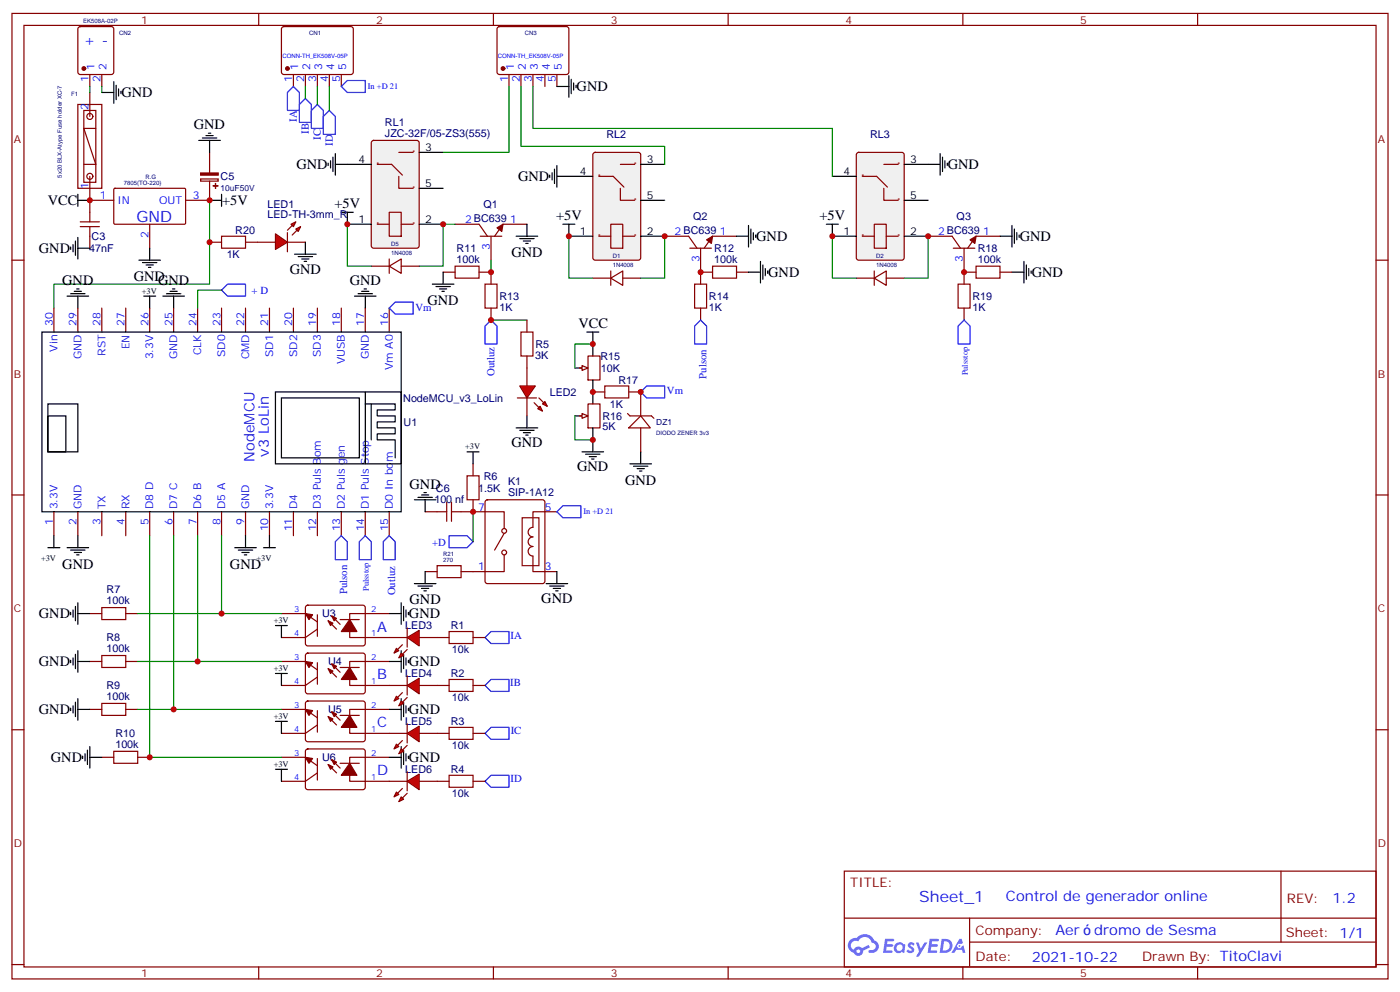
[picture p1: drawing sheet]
<svg xmlns="http://www.w3.org/2000/svg" width="412mm" height="292mm" viewBox="0 0 412 292" stroke-linecap="round" stroke-linejoin="round" font-family="sans-serif">
<g fill="none" stroke="#870000" stroke-width=".35">
<path d="M3.5 4h405.4v284.3h-405.4zM7.1 7.5h398.2v277.3h-398.2zM76.2 4v3.5M145.3 4v3.5M214.5 4v3.5M283.6 4v3.5M352.8 4v3.5M3.5 76.6h3.6M405.3 76.6h3.6M3.5 145.8h3.6M405.3 145.8h3.6M3.5 214.9h3.6"/>
<path d="M405.3 214.9h3.6M248.7 256.5h156.6v28.3h-156.6zM377.3 256.6v20.8M248.7 270.4h156.5M285.6 277.4h119.6M285.6 270.4v14.1M3.5 284.1h3.6M76.2 284.8v3.5M145.3 284.8v3.5M214.5 284.8v3.5M283.6 284.8v3.5M352.8 284.8v3.5"/>
<path d="M405.3 284.1h3.6"/>
</g>
<g fill="#5487ff">
<path d="M267.7 277.7a1.22 1.22 0 0 1 1.7 .3l-.4 .6a.47 .47 0 0 0-.3-.4 .47 .47 0 0 0-.5 .1l.1 .3a1.14 1.14 0 0 1 .8 1.7 1.14 1.14 0 0 1-1.9 0l-.2-.2 .5-.5 .7 .4a.29 .29 0 0 0 .3-.3 .29 .29 0 0 0-.2-.3 1.04 1.04 0 0 1-.6-1.7z"/>
<path d="M260.7 276.5h2.4l.3 .2-.2 .5h-1.8l-.1 .9h1.5l.3 .3-.3 .4h-1.6l-.2 1.1h1.7l.2 .4-.2 .3h-2.6z"/>
<path d="M273.8 276.5h2.4l.3 .2-.1 .5h-1.8l-.2 .9h1.6l.3 .3-.4 .4h-1.6l-.1 1.1h1.7l.2 .4-.2 .3h-2.6z"/>
<path d="M282.6 276.5h.7l.3 1.2-.6 .3a.69 .69 0 0 0-1 .3 .69 .69 0 0 0 .4 1 .69 .69 0 0 0 .9-.6l.5-.3 .6 2.2h-.8l-.2-.9h-1.8l-.5 .9h-.8z"/>
<path d="M269.8 277.6h.8l.6 1.8 1.1-1.8h.9l-2.6 4.1h-.8l.9-1.5z"/>
<path d="M277.4 276.5l-.6 4.1h1.3a2.11 2.11 0 0 0 2.5-2.1 2.11 2.11 0 0 0-2.5-2zM278.1 277.2a1.39 1.39 0 0 1 1.7 1.4 1.39 1.39 0 0 1-1.8 1.3h-.3z"/>
<path d="M263.7 278.1a1.54 1.54 0 0 0-.1 2.1 1.54 1.54 0 0 0 2.2 .2l.6 .2 .3-2.3-.2-.2-.4-.1a1.49 1.49 0 0 0-2.4 .1zM264 279.1a.94 .94 0 0 1 1.8 0 .94 .94 0 0 1-1.8 0z"/>
<path d="M250.4 276.8a2.18 2.18 0 0 0 1.1 3.8 1.44 1.44 0 0 0 1.6 .9 1.44 1.44 0 0 0 1.2-1.5l2-1-.5-.7-1.9 .9a1.47 1.47 0 0 0-2.4 .5 1.39 1.39 0 0 1-.7-2 1.39 1.39 0 0 1 2-.4 2.12 2.12 0 0 1 2.2-1.4 2.12 2.12 0 0 1 1.9 1.7 1.14 1.14 0 0 1 1.1 1.5 1.14 1.14 0 0 1-1.7 .7 .43 .43 0 0 0-.5 .3 .43 .43 0 0 0 .4 .5 1.98 1.98 0 0 0 2.5-1.2 1.98 1.98 0 0 0-1.2-2.5 3.1 3.1 0 0 0-5.3-.7l-.9 .1zM252.3 280.1a.55 .55 0 0 1 1.1 0 .55 .55 0 0 1-1.1 0z"/>
<circle cx="282.6" cy="278.6" r=".26"/>
</g>
<g fill="none" stroke="#870000" stroke-width=".35">
<path d="M23.2 8l.4-.2h9.2l.5 .2 .2 .5v12.7l-.2 .5-.5 .2h-9.2l-.5-.2-.2-.5v-12.7zM83.1 8l.5-.2 20 .1 .5 .6-.1 13-.6 .4h-20.1l-.4-.7v-12.7zM146.6 8l.5-.2 20 .1 .5 .6-.1 13-.6 .4h-20.1l-.4-.7v-12.7zM22.9 30.8h7.1v24.7h-7.1zM24.7 32.5h3.5v21.2h-3.5zM26.5 21.9v3.6M26.5 27.2v7.1M28.2 37.8h-3.5l3.5 10.6h-3.5M30 21.9v3.6M86.4 21.9v3.6M90 21.9v3.6M93.5 21.9v3.6"/>
<path d="M97 21.9v3.6M100.5 21.9v3.6M149.9 21.9v3.6M153.5 21.9v3.6M157 21.9v3.6M160.5 21.9v3.6M164 21.9v3.6M26.5 51.9v13.4M26.5 59h7M33.6 55.6l.3-.1h20.6l.2 .3-.1 10.1-.3 .1h-20.6l-.2-.3zM59.1 52.7h5.2v.6h-5.2zM61.7 53.3v5.7h-7"/>
<path d="M61.7 44.9v6M23.6 65.3h5.7M23.6 66.7h5.7M26.5 66.7v6.4M44.1 66v7.1M15.9 90.7v7.1M22.9 90.7v7.1M30 90.7v7.1M37 90.7v7.1M44.1 90.7v7.1M51.2 90.7v7.1M58.2 90.7v7.1"/>
<path d="M65.3 90.7v7.1M72.3 90.7v7.1M79.4 90.7v7.1M86.4 90.7v7.1M93.5 90.7v7.1M100.5 90.7v7.1M107.6 90.7v7.1M114.7 90.7v7.1M15.9 150.7v7.1M22.9 150.7v7.1M30 150.7v7.1M37 150.7v7.1"/>
<path d="M44.1 150.7v7.1M51.2 150.7v7.1M58.2 150.7v7.1M65.3 150.7v7.1M72.3 150.7v7.1M79.4 150.7v7.1M86.4 150.7v7.1M93.5 150.7v7.1M100.5 150.7v7.1M107.6 150.7v7.1M114.7 150.7v7.1M90.2 178.4l.5-.2 16.5 .1 .4 .6-.1 10.9-.6 .4h-16.5l-.4-.7v-10.6z"/>
<path d="M82.9 180.7h7.1l3.5 2.5M82.9 194.8h7.1l3.5 2.5M90.2 192.5l.5-.2 16.5 .1 .4 .6-.1 10.9-.6 .4h-16.5l-.4-.7v-10.6zM93.5 181v6.4M93.5 195.2v6.3M93.5 185.3l-3.5 2.4h-7.1M93.5 199.4l-3.5 2.5h-7.1M96.7 182.8l2.4 2.5M96.7 196.9l2.4 2.5M97.7 181.4l2.5 2.5M97.7 195.5l2.5 2.5M100.2 182.5h5.6"/>
<path d="M100.2 196.6h5.6M114.7 180.7h-11.7v7h11.7M114.7 194.8h-11.7v7.1h11.7M128.8 187.7h3.5M132.3 186h7v3.5h-7zM139.3 187.7h3.6M82.9 208.9h7.1l3.5 2.5M90.2 206.7l.5-.3 16.5 .1 .4 .7-.1 10.8-.6 .4h-16.5l-.4-.7v-10.5zM93.5 209.3v6.3M93.5 213.5l-3.5 2.5h-7.1M96.7 211l2.4 2.5M97.7 209.6l2.5 2.5"/>
<path d="M100.2 210.7h5.6M114.7 208.9h-11.7v7.1h11.7M128.8 201.9h3.5M128.8 216h3.5M132.3 200.1h7v3.5h-7zM132.3 214.2h7v3.5h-7zM139.3 201.9h3.6M139.3 216h3.6M82.9 223h7.1l3.5 2.5M90.2 220.8l.5-.2h16.5l.4 .7-.1 10.8-.6 .5-16.5-.1-.4-.7v-10.5zM93.5 223.4v6.3M93.5 227.6l-3.5 2.5h-7.1"/>
<path d="M96.7 225.1l2.4 2.5M97.7 223.7l2.5 2.5M100.2 224.8h5.6M114.7 223h-11.7v7.1h11.7M128.8 230.1h3.5M132.3 228.3h7v3.5h-7zM139.3 230.1h3.6"/>
<circle cx="26.5" cy="34.3" r=".88"/>
<circle cx="26.5" cy="51.9" r=".88"/>
</g>
<g fill="none" stroke="#000" stroke-width=".35">
<path d="M30 27.2h3.5M33.5 24.1v6.3M34.2 25.1v4.3M34.9 26.2v2.1M35.6 26.9v.7M60.7 39.9h2.1M61.4 39.2h.7M58.6 41.3h6.3M59.6 40.6h4.3M61.7 41.3v3.6M20.8 72.7v.7M21.5 72v2.2"/>
<path d="M22.2 71v4.2M22.9 69.9v6.4M22.9 73.1h3.6M40.9 76.6h6.4M42 77.3h4.2M43 78h2.2M43.7 78.7h.7M44.1 73.1v3.5M12.3 97.8h105.9v52.9h-105.9zM19.8 87.2h6.3M20.8 86.5h4.2M21.9 85.8h2.1"/>
<path d="M22.6 85.1h.7M22.9 87.2v3.5M48 87.2h6.3M49 86.5h4.3M50.1 85.8h2.1M50.8 85.1h.7M51.2 87.2v3.5M104.4 87.2h6.4M105.5 86.5h4.2M106.5 85.8h2.2M107.2 85.1h.7M107.6 87.2v3.5"/>
<path d="M14.1 119h8.8v14.1h-8.8zM81.1 115.4h37.1v21.2h-37.1zM82.9 117.2h22.9v17.6h-22.9zM107.6 119h8.8v1.7h-5.3v1.8h5.3v1.7h-5.3v1.8h5.3v1.8h-5.3v1.7h5.3v5.3M107.6 115.4v21.2M109.4 119v10.5M14.1 122.5h5.3v10.6h-5.3zM22.9 157.8v3.5M72.3 157.8v3.5M79.4 157.8v3.5M19.8 161.3h6.3M20.8 162h4.2"/>
<path d="M21.9 162.7h2.1M22.6 163.4h.7M69.1 161.3h6.4M70.2 162h4.2M71.3 162.7h2.1M72 163.4h.7M77.6 161.3h3.5M118.2 177.5v6.4M118.9 178.6v4.2M119.6 179.6v2.2M81.1 184.2h3.6M81.1 198.3h3.6"/>
<path d="M82.9 184.2v3.5M82.9 198.3v3.6M114.7 180.7h3.5M114.7 194.8h3.5M118.2 191.6v6.4M118.9 192.7v4.2M119.6 193.7v2.2M120.3 180.3v.7M120.3 194.5v.7M81.1 212.4h3.6M82.9 212.4v3.6M114.7 208.9h3.5"/>
<path d="M118.2 205.7v6.4M118.2 219.9v6.3M118.9 206.8v4.2M119.6 207.9v2.1M120.3 208.6v.7M81.1 226.6h3.6M82.9 226.6v3.5M114.7 223h3.5M118.9 220.9v4.2M119.6 222v2.1M120.3 222.7v.7"/>
</g>
<g fill="#870000" stroke="#870000" stroke-width=".35">
<path d="M59.1 50.9h5.2v.7h-5.2z"/>
<path d="M62.8 54.7l1.4 .1z"/>
<path d="M63.5 54v1.5z"/>
<path d="M90 180.7l2.1 .3-1.1 1.5z"/>
<path d="M97.7 181.4l1.4 .7-.7 .7z"/>
<path d="M96.7 182.8l1.4 .7-.7 .7z"/>
<path d="M103 182.5l2.1 3.5h-4.6z"/>
<path d="M90 194.8l2.1 .4-1.1 1.4z"/>
<path d="M97.7 195.5l1.4 .7-.7 .7z"/>
<path d="M96.7 196.9l1.4 .7-.7 .7z"/>
<path d="M103 196.6l2.1 3.5h-4.6z"/>
<path d="M90 208.9l2.1 .4-1.1 1.4z"/>
<path d="M97.7 209.6l1.4 .7-.7 .7z"/>
<path d="M96.7 211l1.4 .7-.7 .7z"/>
<path d="M103 210.7l2.1 3.5h-4.6z"/>
<path d="M90 223l2.1 .4-1.1 1.4z"/>
<path d="M97.7 223.7l1.4 .7-.7 .7z"/>
<path d="M96.7 225.1l1.4 .7-.7 .8z"/>
<path d="M103 224.8l2.1 3.5h-4.6z"/>
<circle cx="84.7" cy="20.2" r=".53"/>
<circle cx="24.7" cy="20.2" r=".53"/>
<circle cx="148.2" cy="20.2" r=".53"/>
</g>
<path d="M26.5 25.5v1.7M30 25.5v1.7M93.5 25.5v5.3M61.7 59v24.7h-45.8v7M44.1 157.8v65.2h38.8M51.2 157.8v51.1h31.7M58.2 157.8v37h24.7M65.3 157.8v22.9h17.6" fill="none" stroke="#008700" stroke-width=".35"/>
<path d="M84.7 27.2l1.7-1.7 1.8 1.7v5.3h-3.5zM88.2 30.8l1.8-1.8 1.7 1.8v5.3h-3.5zM93.5 30.8l1.7 1.7v5.3h-3.5v-5.3zM95.2 34.3l1.8-1.8 1.8 1.8v5.3h-3.6zM142.9 187.7l1.7-1.7h5.3v3.5h-5.3zM142.9 201.9l1.7-1.8h5.3v3.5h-5.3zM142.9 216l1.7-1.8h5.3v3.5h-5.3zM142.9 230.1l1.7-1.8h5.3v3.5h-5.3z" fill="none" stroke="#00f" stroke-width=".35"/>
<g fill="#f00" stroke="#870000" stroke-width=".35">
<path d="M119.9 187.7l3.6-2.1v4.6z"/>
<path d="M119.9 184.9v5.7z"/>
</g>
<g fill="#870000" stroke="#870000" stroke-width=".35">
<path d="M119.9 191.3l-1.4 1.4z"/>
<path d="M118.5 189.9l-1.4 1.4z"/>
</g>
<g fill="#f00" stroke="#870000" stroke-width=".35">
<path d="M118.2 192.3l.7 .7-1.4 .7z"/>
<path d="M116.8 190.9l.7 .7-1.4 .7z"/>
</g>
<path d="M114.7 187.7h5.2M123.5 187.7h5.3" fill="none" stroke="#870000" stroke-width=".35"/>
<g fill="#f00" stroke="#870000" stroke-width=".35">
<path d="M119.9 201.9l3.6-2.2v4.6z"/>
<path d="M119.9 199v5.7z"/>
</g>
<g fill="#870000" stroke="#870000" stroke-width=".35">
<path d="M119.9 205.4l-1.4 1.4z"/>
<path d="M118.5 204l-1.4 1.4z"/>
</g>
<g fill="#f00" stroke="#870000" stroke-width=".35">
<path d="M118.2 206.4l.7 .8-1.4 .7z"/>
<path d="M116.8 205l.7 .7-1.4 .7z"/>
</g>
<path d="M114.7 201.9h5.2M123.5 201.9h5.3" fill="none" stroke="#870000" stroke-width=".35"/>
<g fill="#f00" stroke="#870000" stroke-width=".35">
<path d="M119.9 216l3.6-2.1v4.5z"/>
<path d="M119.9 213.1v5.7z"/>
</g>
<g fill="#870000" stroke="#870000" stroke-width=".35">
<path d="M118.5 220.9l1.4-1.4z"/>
<path d="M118.5 218.1l-1.4 1.4z"/>
</g>
<g fill="#f00" stroke="#870000" stroke-width=".35">
<path d="M118.2 220.6l.7 .7-1.4 .7z"/>
<path d="M116.8 219.1l.7 .8-1.4 .7z"/>
</g>
<g fill="none" stroke="#870000" stroke-width=".35">
<path d="M30 178.9h7v3.6h-7zM26.5 180.7h3.5M26.5 194.8h3.5M30 193h7v3.6h-7zM37 180.7h3.6M37 194.8h3.6M26.5 208.9h3.5M30 207.2h7v3.5h-7zM37 208.9h3.6M114.7 216h5.2M123.5 216h5.3M30 223h3.5"/>
<path d="M33.5 221.3h7.1v3.5h-7.1zM40.6 223h3.5"/>
</g>
<path d="M40.6 180.7h24.7M40.6 194.8h17.6M40.6 208.9h10.6" fill="none" stroke="#008700" stroke-width=".35"/>
<g fill="none" stroke="#000" stroke-width=".35">
<path d="M21.5 179.6v2.2M22.2 178.6v4.2M22.9 177.5v6.4M20.8 180.3v.7M20.8 194.5v.7M21.5 193.7v2.2M22.2 192.7v4.2M22.9 180.7h3.6M22.9 191.6v6.4M22.9 194.8h3.6M20.8 208.6v.7M21.5 207.9v2.1"/>
<path d="M22.2 206.8v4.2M22.9 205.7v6.4M22.9 208.9h3.6M26.5 219.9v6.3M24.3 222.7v.7M25 222v2.1M25.8 220.9v4.2M26.5 223h3.5"/>
</g>
<g fill="#f00" stroke="#870000" stroke-width=".35">
<path d="M119.9 230.1l3.6-2.1v4.6z"/>
<path d="M119.9 227.3v5.6z"/>
</g>
<g fill="#870000" stroke="#870000" stroke-width=".35">
<path d="M119.9 233.6l-1.4 1.4z"/>
<path d="M118.5 232.2l-1.4 1.4z"/>
</g>
<g fill="#f00" stroke="#870000" stroke-width=".35">
<path d="M118.2 234.7l.7 .7-1.4 .7z"/>
<path d="M116.8 233.3l.7 .7-1.4 .7z"/>
</g>
<g fill="none" stroke="#870000" stroke-width=".35">
<path d="M134.1 78.4h7v3.5h-7zM134.1 66h7l2.5 3.6M141.5 69.6h6.3M144.6 69.6v7M155.2 66h-7l-2.5 3.6M195.8 69.6h7l2.5 3.5M203.2 73.1h6.3M206.4 73.1v7.1h3.5M209.9 78.4h7.1v3.5h-7.1zM217 69.6h-7.1l-2.5 3.5M130.5 80.2h3.6M141.1 80.2h3.5"/>
<path d="M217 80.2h3.5M114.7 230.1h5.2M123.5 230.1h5.3"/>
</g>
<g fill="#870000" stroke="#870000" stroke-width=".35">
<path d="M208.1 70.6l1.8-1-.4 2.1z"/>
<path d="M146.4 67.1l1.8-1.1-.4 2.2z"/>
</g>
<path d="M90 25.5v3.5M97 25.5v7" fill="none" stroke="#008700" stroke-width=".35"/>
<g fill="none" stroke="#000" stroke-width=".35">
<path d="M61.7 59h3.6M65.3 57.2v3.5M100.5 62.5h3.6M102.3 62.5v3.5M152 69.6h6.4M153.1 70.3h4.2M154.2 71h2.1M154.9 71.7h.7M155.2 66v3.6M165.8 66h3.5M167.6 66v3.6M217 69.6h3.5"/>
<path d="M220.5 66.4v6.3M221.2 67.5v4.2M221.9 68.5v2.1M222.6 69.2v.7M224 77v6.3M224.7 78v4.3M225.4 79.1v2.1M226.1 79.8v.7M127.4 83.7h6.3M128.4 84.4h4.2M129.5 85.1h2.1M130.2 85.8h.7"/>
<path d="M130.5 80.2v3.5M220.5 80.2h3.5"/>
</g>
<path d="M109.6 41.6l.5-.3h12.7l.6 .5 .1 30.6-.5 .6-12.9 .1-.7-.5v-30.5z" fill="#f0f0f0" stroke="#870000" stroke-width=".35"/>
<path d="M102.3 48.4h7.1M123.5 44.9h7M123.5 55.5h7M102.3 66h7.1M123.5 66h7" fill="none" stroke="#000" stroke-width=".35"/>
<path d="M111.1 66h3.6M114.7 62.5h3.5v7.1h-3.5zM118.2 66h3.5" fill="none" stroke="#870000" stroke-width=".35"/>
<g fill="#870000">
<circle cx="121.7" cy="65.7" r=".18"/>
<circle cx="111.1" cy="65.7" r=".18"/>
</g>
<path d="M111.1 48.4h4.3l3.1 3.2M117.5 51.9v3.6h4.2M117.5 44.9h4.2" fill="none" stroke="#870000" stroke-width=".35"/>
<g fill="#870000">
<circle cx="111.1" cy="48" r=".18"/>
<circle cx="121.7" cy="55.1" r=".18"/>
<circle cx="121.7" cy="44.5" r=".18"/>
</g>
<path d="M174.9 45.1l.4-.2h12.7l.7 .4v30.6l-.4 .7h-13l-.6-.4-.1-30.6z" fill="#f0f0f0" stroke="#870000" stroke-width=".35"/>
<path d="M167.6 51.9h7M188.7 48.4h7.1M188.7 59h7.1M167.6 69.6h7M188.7 69.6h7.1" fill="none" stroke="#000" stroke-width=".35"/>
<path d="M176.4 69.6h3.5M179.9 66h3.5v7.1h-3.5zM183.4 69.6h3.6" fill="none" stroke="#870000" stroke-width=".35"/>
<g fill="#870000">
<circle cx="187" cy="69.2" r=".18"/>
<circle cx="176.4" cy="69.2" r=".18"/>
</g>
<path d="M176.4 51.9h4.2l3.2 3.2M182.7 55.5v3.5h4.3M182.7 48.4h4.3" fill="none" stroke="#870000" stroke-width=".35"/>
<g fill="#870000">
<circle cx="176.4" cy="51.6" r=".18"/>
<circle cx="187" cy="58.6" r=".18"/>
<circle cx="187" cy="48" r=".18"/>
</g>
<path d="M149.9 25.5v19.4h-19.4M153.5 25.5v17.6h42.3v5.3M102.3 66v12.4h7.1M134.1 66h-3.6v12.4h-7M144.6 76.6v3.6M167.6 69.6v12.3h7M195.8 69.6v12.3h-7.1" fill="none" stroke="#008700" stroke-width=".35"/>
<g fill="none" stroke="#870000" stroke-width=".35">
<path d="M109.4 78.4h5.3M114.7 78.4l3.5-2.1v4.2zM114.7 76.3v4.2M118.2 78.4h5.3M179.9 79.8v4.2M142.9 83.7h3.5v7h-3.5zM144.6 80.2v3.5M144.6 90.7v3.6M174.6 81.9h5.3M179.9 81.9l3.5-2.1v4.2zM183.4 81.9h5.3M204.6 83.7h3.5v7h-3.5z"/>
<path d="M206.4 80.2v3.5M206.4 90.7v3.6M170.7 108.4h1.8M173.2 104.8h3.5v7.1h-3.5z"/>
</g>
<path d="M100.5 157.8l1.8 1.7v5.3h-3.5v-5.3z" fill="none" stroke="#00f" stroke-width=".35"/>
<g fill="none" stroke="#000" stroke-width=".35">
<path d="M96.7 48v.8M97.4 47.3v2.2M98.1 46.3v4.2M98.8 48.4h3.5M98.8 45.2v6.4M161.9 51.6v.7M162.6 50.9v2.1M163.3 49.8v4.2M164 51.9h3.6M164 48.8v6.3M169.3 108.4h3.6M174.6 101.3v3.5"/>
<path d="M174.6 111.9v3.5M15.9 157.8v3.5M14.1 161.3h3.5"/>
</g>
<path d="M171.4 107.7l1.8 .7-1.8 .7z" fill="#f0f0f0" stroke="#870000" stroke-width=".35"/>
<path d="M174.6 115.4v3.6M169.3 122.5h3.6M174.6 126v3.5" fill="none" stroke="#000" stroke-width=".35"/>
<path d="M173.2 119h3.5v7h-3.5zM170.7 122.5h1.8" fill="none" stroke="#870000" stroke-width=".35"/>
<path d="M171.4 121.8l1.8 .7-1.8 .7z" fill="#f0f0f0" stroke="#870000" stroke-width=".35"/>
<g fill="none" stroke="#000" stroke-width=".35">
<path d="M22.9 59h3.6M22.9 57.2v3.5M172.9 97.8h3.5M174.6 97.8v3.5M171.4 133.1h6.4M172.5 133.8h4.2M173.6 134.5h2.1M174.3 135.2h.7M174.6 129.5v3.6M185.6 136.6h6.3M186.6 137.3h4.3M187.7 138h2.1"/>
<path d="M188.4 138.7h.7M188.7 133.1v3.5"/>
</g>
<path d="M114.7 90.7l1.7-1.7h5.3v3.5h-5.3zM188.7 115.4l1.8-1.7h5.3v3.5h-5.3z" fill="none" stroke="#00f" stroke-width=".35"/>
<path d="M174.6 101.3h-5.3v7.1M169.3 122.5v7h5.3" fill="none" stroke="#008700" stroke-width=".35"/>
<path d="M174.6 115.4h3.6M178.2 113.7h7v3.5h-7zM185.2 115.4h3.5v7.1M188.7 126v7.1" fill="none" stroke="#870000" stroke-width=".35"/>
<path d="M184.9 121.8l.7 .7h6.3l.7 .7M188.7 122.5l2.9 3.5h-6.4z" fill="none" stroke="#900" stroke-width=".35"/>
<path d="M252.5 45.1l.4-.2h12.7l.7 .4v30.6l-.4 .7h-13l-.6-.4-.1-30.6z" fill="#f0f0f0" stroke="#870000" stroke-width=".35"/>
<path d="M245.2 51.9h7M266.3 48.4h7.1M266.3 59h7.1M245.2 69.6h7M266.3 69.6h7.1" fill="none" stroke="#000" stroke-width=".35"/>
<path d="M254 69.6h3.5M257.5 66h3.6v7.1h-3.6zM261.1 69.6h3.5" fill="none" stroke="#870000" stroke-width=".35"/>
<g fill="#870000">
<circle cx="264.6" cy="69.2" r=".18"/>
<circle cx="254" cy="69.2" r=".18"/>
</g>
<path d="M254 51.9h4.2l3.2 3.2M260.3 55.5v3.5h4.3M260.3 48.4h4.3" fill="none" stroke="#870000" stroke-width=".35"/>
<g fill="#870000">
<circle cx="254" cy="51.6" r=".18"/>
<circle cx="264.6" cy="58.6" r=".18"/>
<circle cx="264.6" cy="48" r=".18"/>
</g>
<path d="M285.8 70.6l1.7-1-.3 2.1z" fill="#870000" stroke="#870000" stroke-width=".35"/>
<g fill="none" stroke="#870000" stroke-width=".35">
<path d="M257.5 79.8v4.2M273.4 69.6h7.1l2.4 3.5M280.8 73.1h6.4M284 73.1v10.6M287.5 78.4h7.1v3.5h-7.1zM294.6 69.6h-7.1l-2.5 3.5M252.2 81.9h5.3M257.5 81.9l3.6-2.1v4.2zM261.1 81.9h5.2M282.2 83.7h3.6v7h-3.6zM284 90.7v3.6M284 80.2h3.5"/>
<path d="M294.6 80.2h3.5"/>
</g>
<g fill="none" stroke="#000" stroke-width=".35">
<path d="M273.4 48.4h3.5M276.9 45.2v6.4M277.6 46.3v4.2M278.3 47.3v2.2M279 48v.8M243.4 66h3.5M245.2 66v3.6M294.6 69.6h3.5M298.1 66.4v6.3M298.8 67.5v4.2M299.5 68.5v2.1M300.2 69.2v.7"/>
<path d="M301.6 77v6.3M302.3 78v4.3M303 79.1v2.1M303.7 79.8v.7M42.3 87.2h3.6M44.1 87.2v3.5M298.1 80.2h3.5"/>
</g>
<path d="M157 25.5v12.3h88.2v14.1M245.2 69.6v12.3h7M273.4 69.6v12.3h-7.1" fill="none" stroke="#008700" stroke-width=".35"/>
<path d="M206.4 94.3l1.7 1.7v5.3h-3.5v-5.3zM284 94.3l1.8 1.7v5.3h-3.6v-5.3zM107.6 157.8l1.8 1.7v5.3h-3.6v-5.3z" fill="none" stroke="#00f" stroke-width=".35"/>
<g fill="#f00" stroke="#870000" stroke-width=".35">
<path d="M81.1 68.9l3.6 2.4-3.6 2.1z"/>
<path d="M84.7 68.5v5.7z"/>
</g>
<g fill="#870000" stroke="#870000" stroke-width=".35">
<path d="M86.1 66.4l-1.4 1.4z"/>
<path d="M86.1 69.2l1.4-1.4z"/>
</g>
<g fill="#f00" stroke="#870000" stroke-width=".35">
<path d="M85.7 66l1.4-.7-.7 1.4z"/>
<path d="M87.1 67.5l1.4-.8-.7 1.5z"/>
</g>
<path d="M61.7 71.3h3.6M65.3 69.6h7v3.5h-7zM72.3 71.3h8.8M84.7 71.3h5.3" fill="none" stroke="#870000" stroke-width=".35"/>
<path d="M86.8 74.9h6.3M87.8 75.6h4.3M88.9 76.3h2.1M89.6 77h.7M90 71.3v3.6M152 126h6.4M153.1 126.7h4.2M154.2 127.4h2.1M154.9 128.1h.7M155.2 122.5v3.5" fill="none" stroke="#000" stroke-width=".35"/>
<path d="M144.6 94.3l1.8 1.7v5.3h-3.5v-5.3zM114.7 157.8l1.7 1.7v5.3h-3.5v-5.3z" fill="none" stroke="#00f" stroke-width=".35"/>
<path d="M144.6 94.3h10.6" fill="none" stroke="#008700" stroke-width=".35"/>
<g fill="#f00" stroke="#870000" stroke-width=".35">
<path d="M153.1 113.7h4.6l-2.5 3.5z"/>
<path d="M152.4 117.2h5.6z"/>
</g>
<g fill="#870000" stroke="#870000" stroke-width=".35">
<path d="M158.7 117.2l1.5 1.4z"/>
<path d="M157.3 118.6l1.4 1.4z"/>
</g>
<g fill="#f00" stroke="#870000" stroke-width=".35">
<path d="M159.8 119l.7-.7 .7 1.4z"/>
<path d="M158.4 120.4l.7-.7 .7 1.4z"/>
</g>
<g fill="none" stroke="#870000" stroke-width=".35">
<path d="M153.5 97.8h3.5v7h-3.5zM155.2 94.3v3.5M155.2 104.8v8.9M155.2 117.2v5.3M139.3 136.6v3.5M125.2 150.7h6.4M131.6 147.9v5.6M133 150.7h15.5v4.9M133 147.9v5.6M137.6 140.1h3.5v7.1h-3.5zM139.3 147.2v3.5M143.1 147.4l.5-.2h16.2l.5 .2 .2 .5v23.3l-.2 .5-.5 .2h-16.2l-.5-.3-.2-.4v-23.3z"/>
<path d="M148.5 157.1l-2.8 4.9M164 150.7h-7v4.6a1.41 1.41 0 0 0-1.4 1.4 1.41 1.41 0 0 0 1.4 1.4 1.41 1.41 0 0 0-1.4 1.4 1.41 1.41 0 0 0 1.4 1.4 1.41 1.41 0 0 0-1.4 1.4 1.41 1.41 0 0 0 1.4 1.5v4.5h7M125.2 168.3h3.6M128.8 166.6h7v3.5h-7zM148.5 163.4v4.9h-12.7"/>
<circle cx="148.5" cy="156.4" r=".71"/>
<circle cx="148.5" cy="162.7" r=".71"/>
</g>
<g fill="none" stroke="#000" stroke-width=".35">
<path d="M164 25.5h3.6M167.6 22.3v6.3M168.3 23.4v4.2M169 24.4v2.1M169.7 25.1v.7M137.6 133.1h3.5M139.3 133.1v3.5M122.1 147.2h6.3M123.1 146.5h4.3M124.2 145.8h2.1M124.9 145.1h.7M125.2 147.2v3.5"/>
<path d="M122.1 171.9h6.3M123.1 172.6h4.3M124.2 173.3h2.1M124.9 174h.7M125.2 168.3v3.6M160.9 171.9h6.3M161.9 172.6h4.3M163 173.3h2.1M163.7 174h.7M164 168.3v3.6"/>
</g>
<path d="M153.8 152.5h4.9v14.1h-4.9z" fill="none" stroke="#870f00" stroke-width=".35"/>
<path d="M102.3 23.7h5.3v3.5h-5.3l-1.8-1.7zM65.3 85.4l1.7-1.7h5.3v3.5h-5.3zM132.3 157.8h5.3l1.7 1.7-1.7 1.8h-5.3zM164 150.7l1.8-1.8h5.3v3.6h-5.3z" fill="none" stroke="#00f" stroke-width=".35"/>
<path d="M65.3 85.4h-7.1v5.3M139.3 150.7v8.8" fill="none" stroke="#008700" stroke-width=".35"/>
<g fill="#c00">
<circle cx="61.7" cy="59" r=".88"/>
<circle cx="26.5" cy="59" r=".88"/>
<circle cx="44.1" cy="223" r=".88"/>
<circle cx="65.3" cy="180.7" r=".88"/>
<circle cx="58.2" cy="194.8" r=".88"/>
<circle cx="51.2" cy="208.9" r=".88"/>
<circle cx="195.8" cy="69.6" r=".88"/>
<circle cx="130.5" cy="66" r=".88"/>
<circle cx="102.3" cy="66" r=".88"/>
<circle cx="167.6" cy="69.6" r=".88"/>
<circle cx="144.6" cy="80.2" r=".88"/>
<circle cx="206.4" cy="80.2" r=".88"/>
<circle cx="174.6" cy="129.5" r=".88"/>
<circle cx="174.6" cy="101.3" r=".88"/>
<circle cx="174.6" cy="115.4" r=".88"/>
<circle cx="284" cy="80.2" r=".88"/>
<circle cx="273.4" cy="69.6" r=".88"/>
<circle cx="245.2" cy="69.6" r=".88"/>
<circle cx="188.7" cy="115.4" r=".88"/>
<circle cx="61.7" cy="71.3" r=".88"/>
<circle cx="144.6" cy="94.3" r=".88"/>
<circle cx="139.3" cy="150.7" r=".88"/>
</g>
<g font-size="4.6" fill="#00f">
<text x="40.2" y="65.3">GND</text>
<text x="270.8" y="265.6">Sheet_1</text>
</g>
<g font-size="4.2" fill="#00f">
<text x="24.7" y="13.1">+ -</text>
<text x="75" y="135.9" transform="rotate(-90 75 135.9)">NodeMCU</text>
<text x="79.2" y="134.4" transform="rotate(-90 79.2 134.4)">v3 LoLin</text>
<text x="111.1" y="186">A</text>
<text x="111.1" y="200.1">B</text>
<text x="111.1" y="214.2">C</text>
<text x="111.1" y="228.3">D</text>
<text x="296.3" y="265.4">Control de generador online</text>
<text x="392.5" y="265.8">1.2</text>
<text x="310.9" y="275.4">Aer</text>
<text x="322.3" y="275.4">dromo de Sesma</text>
<text x="304" y="283.2">2021-10-22</text>
</g>
<g font-size="4.2">
<text x="35.8" y="28.6">GND</text>
<text x="169.9" y="26.9">GND</text>
<text x="57.1" y="38.1">GND</text>
<text x="87.3" y="49.8">GND</text>
<text x="152.6" y="53.3">GND</text>
<text x="279.2" y="49.8">GND</text>
<text x="14.1" y="60.4">VCC</text>
<text x="65.4" y="60.4">+5V</text>
<text x="98.5" y="61.4">+5V</text>
<text x="163.8" y="64.9">+5V</text>
<text x="241.4" y="64.9">+5V</text>
<text x="222.8" y="71">GND</text>
<text x="300.4" y="70.9">GND</text>
<text x="11.5" y="74.5">GND</text>
<text x="150.6" y="75.7">GND</text>
<text x="18.3" y="84">GND</text>
<text x="39.4" y="82.8">GND</text>
<text x="46.6" y="84">GND</text>
<text x="85.4" y="80.8">GND</text>
<text x="103" y="84">GND</text>
<text x="226.3" y="81.6">GND</text>
<text x="303.9" y="81.5">GND</text>
<text x="125.9" y="89.8">GND</text>
<text x="170.4" y="96.7">VCC</text>
<text x="150.6" y="131.7">GND</text>
<text x="120.7" y="144">GND</text>
<text x="170" y="138.7">GND</text>
<text x="184.2" y="142.7">GND</text>
<text x="18.4" y="167.4">GND</text>
<text x="67.7" y="167.4">GND</text>
<text x="120.7" y="178">GND</text>
<text x="159.5" y="177.5">GND</text>
<text x="11.5" y="182.1">GND</text>
<text x="120.5" y="182.1">GND</text>
<text x="11.5" y="196.2">GND</text>
<text x="120.5" y="196.3">GND</text>
<text x="11.5" y="210.3">GND</text>
<text x="120.5" y="210.4">GND</text>
<text x="15" y="224.5">GND</text>
<text x="120.5" y="224.5">GND</text>
</g>
<g font-size="3.9" fill="#800">
<text x="250.5" y="261.1">TITLE:</text>
<text x="379.1" y="265.8">REV:</text>
<text x="287.4" y="275.3">Company:</text>
<text x="378.7" y="275.9">Sheet: 1/1</text>
<text x="287.4" y="283">Date:</text>
<text x="336.4" y="283.1">Drawn By: TitoClavi</text>
</g>
<g font-size="3.2" fill="#800">
<text x="41.6" y="6.9">1</text>
<text x="110.8" y="6.9">2</text>
<text x="179.9" y="6.9">3</text>
<text x="249.1" y="6.9">4</text>
<text x="318.2" y="6.9">5</text>
<text x="4.1" y="42.1">A</text>
<text x="405.9" y="42.1">A</text>
<text x="4.1" y="111.2">B</text>
<text x="405.9" y="111.2">B</text>
<text x="4.1" y="180.3">C</text>
<text x="405.9" y="180.3">C</text>
<text x="4.1" y="249.5">D</text>
<text x="405.9" y="249.5">D</text>
<text x="41.6" y="287.8">1</text>
<text x="110.8" y="287.8">2</text>
<text x="179.9" y="287.8">3</text>
<text x="249.1" y="287.8">4</text>
<text x="318.2" y="287.8">5</text>
</g>
<g font-size="3.2" fill="#00f">
<text x="27.9" y="20.6" transform="rotate(-90 27.9 20.6)">1</text>
<text x="31.4" y="20.6" transform="rotate(-90 31.4 20.6)">2</text>
<text x="87.8" y="20.6" transform="rotate(-90 87.8 20.6)">1</text>
<text x="91.4" y="20.6" transform="rotate(-90 91.4 20.6)">2</text>
<text x="94.9" y="20.6" transform="rotate(-90 94.9 20.6)">3</text>
<text x="98.4" y="20.6" transform="rotate(-90 98.4 20.6)">4</text>
<text x="102" y="20.6" transform="rotate(-90 102 20.6)">5</text>
<text x="151.3" y="20.6" transform="rotate(-90 151.3 20.6)">1</text>
<text x="154.9" y="20.6" transform="rotate(-90 154.9 20.6)">2</text>
<text x="158.4" y="20.6" transform="rotate(-90 158.4 20.6)">3</text>
<text x="161.9" y="20.6" transform="rotate(-90 161.9 20.6)">4</text>
<text x="165.5" y="20.6" transform="rotate(-90 165.5 20.6)">5</text>
<text x="26.1" y="24.1" transform="rotate(-90 26.1 24.1)">1</text>
<text x="29.6" y="24.1" transform="rotate(-90 29.6 24.1)">2</text>
<text x="86.1" y="24.1" transform="rotate(-90 86.1 24.1)">1</text>
<text x="89.6" y="24.1" transform="rotate(-90 89.6 24.1)">2</text>
<text x="93.1" y="24.1" transform="rotate(-90 93.1 24.1)">3</text>
<text x="96.7" y="24.1" transform="rotate(-90 96.7 24.1)">4</text>
<text x="100.2" y="24.1" transform="rotate(-90 100.2 24.1)">5</text>
<text x="149.6" y="24.1" transform="rotate(-90 149.6 24.1)">1</text>
<text x="153.1" y="24.1" transform="rotate(-90 153.1 24.1)">2</text>
<text x="156.6" y="24.1" transform="rotate(-90 156.6 24.1)">3</text>
<text x="160.2" y="24.1" transform="rotate(-90 160.2 24.1)">4</text>
<text x="163.7" y="24.1" transform="rotate(-90 163.7 24.1)">5</text>
<text x="26.1" y="32.5" transform="rotate(-90 26.1 32.5)">2</text>
<text x="87.5" y="35.9" transform="rotate(-90 87.5 35.9)">IA</text>
<text x="91" y="39.3" transform="rotate(-90 91 39.3)">IB</text>
<text x="94.5" y="41.1" transform="rotate(-90 94.5 41.1)">IC</text>
<text x="98" y="43" transform="rotate(-90 98 43)">ID</text>
<text x="26.1" y="55.7" transform="rotate(-90 26.1 55.7)">1</text>
<text x="29.4" y="58.6">1</text>
<text x="56.8" y="58.6">3</text>
<text x="34.6" y="60">IN</text>
<text x="46.8" y="60">OUT</text>
<text x="137" y="65.7">2 BC639</text>
<text x="150.3" y="65.7">1</text>
<text x="43.7" y="70.2" transform="rotate(-90 43.7 70.2)">2</text>
<text x="198.7" y="69.2">2 BC639</text>
<text x="212" y="69.2">1</text>
<text x="276.3" y="69.2">2 BC639</text>
<text x="289.6" y="69.2">1</text>
<text x="144.3" y="73.7" transform="rotate(-90 144.3 73.7)">3</text>
<text x="206" y="77.2" transform="rotate(-90 206 77.2)">3</text>
<text x="283.6" y="77.2" transform="rotate(-90 283.6 77.2)">3</text>
<text x="74.1" y="86.7">+ D</text>
<text x="122.4" y="91.5">Vm</text>
<text x="15.5" y="96" transform="rotate(-90 15.5 96)">30</text>
<text x="22.6" y="96" transform="rotate(-90 22.6 96)">29</text>
<text x="29.6" y="96" transform="rotate(-90 29.6 96)">28</text>
<text x="36.7" y="96" transform="rotate(-90 36.7 96)">27</text>
<text x="43.7" y="96" transform="rotate(-90 43.7 96)">26</text>
<text x="50.8" y="96" transform="rotate(-90 50.8 96)">25</text>
<text x="57.9" y="96" transform="rotate(-90 57.9 96)">24</text>
<text x="64.9" y="96" transform="rotate(-90 64.9 96)">23</text>
<text x="72" y="96" transform="rotate(-90 72 96)">22</text>
<text x="79" y="96" transform="rotate(-90 79 96)">21</text>
<text x="86.1" y="96" transform="rotate(-90 86.1 96)">20</text>
<text x="93.1" y="96" transform="rotate(-90 93.1 96)">19</text>
<text x="100.2" y="96" transform="rotate(-90 100.2 96)">18</text>
<text x="107.2" y="96" transform="rotate(-90 107.2 96)">17</text>
<text x="114.3" y="96" transform="rotate(-90 114.3 96)">16</text>
<text x="16.9" y="103.5" transform="rotate(-90 16.9 103.5)">Vin</text>
<text x="24" y="105.8" transform="rotate(-90 24 105.8)">GND</text>
<text x="31" y="104.8" transform="rotate(-90 31 104.8)">RST</text>
<text x="38.1" y="102.9" transform="rotate(-90 38.1 102.9)">EN</text>
<text x="45.2" y="105.8" transform="rotate(-90 45.2 105.8)">3.3V</text>
<text x="52.2" y="105.8" transform="rotate(-90 52.2 105.8)">GND</text>
<text x="59.3" y="104.7" transform="rotate(-90 59.3 104.7)">CLK</text>
<text x="66.3" y="105.1" transform="rotate(-90 66.3 105.1)">SD0</text>
<text x="73.4" y="105.8" transform="rotate(-90 73.4 105.8)">CMD</text>
<text x="80.4" y="105.1" transform="rotate(-90 80.4 105.1)">SD1</text>
<text x="87.5" y="105.1" transform="rotate(-90 87.5 105.1)">SD2</text>
<text x="94.5" y="105.1" transform="rotate(-90 94.5 105.1)">SD3</text>
<text x="101.6" y="107.3" transform="rotate(-90 101.6 107.3)">VUSB</text>
<text x="108.7" y="105.8" transform="rotate(-90 108.7 105.8)">GND</text>
<text x="115.7" y="109.1" transform="rotate(-90 115.7 109.1)">Vm A0</text>
<text x="145.7" y="110.8" transform="rotate(-90 145.7 110.8)">Outluz</text>
<text x="208.1" y="111.5" transform="rotate(-90 208.1 111.5)">Pulson</text>
<text x="196.4" y="116.2">Vm</text>
<text x="15.5" y="154.5" transform="rotate(-90 15.5 154.5)">1</text>
<text x="16.9" y="150" transform="rotate(-90 16.9 150)">3.3V</text>
<text x="22.6" y="154.5" transform="rotate(-90 22.6 154.5)">2</text>
<text x="24" y="150" transform="rotate(-90 24 150)">GND</text>
<text x="29.6" y="154.5" transform="rotate(-90 29.6 154.5)">3</text>
<text x="31" y="150" transform="rotate(-90 31 150)">TX</text>
<text x="36.7" y="154.5" transform="rotate(-90 36.7 154.5)">4</text>
<text x="38.1" y="150" transform="rotate(-90 38.1 150)">RX</text>
<text x="43.7" y="154.5" transform="rotate(-90 43.7 154.5)">5</text>
<text x="45.2" y="150" transform="rotate(-90 45.2 150)">D8 D</text>
<text x="50.8" y="154.5" transform="rotate(-90 50.8 154.5)">6</text>
<text x="52.2" y="150" transform="rotate(-90 52.2 150)">D7 C</text>
<text x="57.9" y="154.5" transform="rotate(-90 57.9 154.5)">7</text>
<text x="59.3" y="150" transform="rotate(-90 59.3 150)">D6 B</text>
<text x="64.9" y="154.5" transform="rotate(-90 64.9 154.5)">8</text>
<text x="66.3" y="150" transform="rotate(-90 66.3 150)">D5 A</text>
<text x="72" y="154.5" transform="rotate(-90 72 154.5)">9</text>
<text x="73.4" y="150" transform="rotate(-90 73.4 150)">GND</text>
<text x="80.4" y="150" transform="rotate(-90 80.4 150)">3.3V</text>
<text x="87.5" y="150" transform="rotate(-90 87.5 150)">D4</text>
<text x="94.5" y="150" transform="rotate(-90 94.5 150)">D3 Puls Bom</text>
<text x="101.6" y="150" transform="rotate(-90 101.6 150)">D2 Puls gen</text>
<text x="108.7" y="150" transform="rotate(-90 108.7 150)">D1 Puls Stop</text>
<text x="115.7" y="150" transform="rotate(-90 115.7 150)">D0 In bom</text>
<text x="140.9" y="150.4">7</text>
<text x="160.5" y="150.4">5</text>
<text x="79" y="156.5" transform="rotate(-90 79 156.5)">10</text>
<text x="86.1" y="156.5" transform="rotate(-90 86.1 156.5)">11</text>
<text x="93.1" y="156.5" transform="rotate(-90 93.1 156.5)">12</text>
<text x="100.2" y="156.5" transform="rotate(-90 100.2 156.5)">13</text>
<text x="107.2" y="156.5" transform="rotate(-90 107.2 156.5)">14</text>
<text x="114.3" y="156.5" transform="rotate(-90 114.3 156.5)">15</text>
<text x="127.3" y="160.8">+D</text>
<text x="140.9" y="168">1</text>
<text x="160.5" y="168">3</text>
<text x="102.3" y="175" transform="rotate(-90 102.3 175)">Pulson</text>
<text x="116.4" y="175.4" transform="rotate(-90 116.4 175.4)">Outluz</text>
<text x="150.4" y="188">IA</text>
<text x="150.3" y="202.2">IB</text>
<text x="150.4" y="216.3">IC</text>
<text x="150.4" y="230.4">ID</text>
</g>
<g font-size="3.2" fill="#000080">
<text x="113.4" y="40.3">JZC-32F/05-ZS3(555)</text>
<text x="113.4" y="37.1">RL1</text>
<text x="178.7" y="40.7">RL2</text>
<text x="256.3" y="40.7">RL3</text>
<text x="65" y="53.1">C5</text>
<text x="78.8" y="64.3">LED-TH-3mm_R</text>
<text x="78.8" y="61.2">LED1</text>
<text x="142.4" y="61.2">Q1</text>
<text x="204.2" y="64.7">Q2</text>
<text x="281.8" y="64.7">Q3</text>
<text x="27" y="70.7">C3</text>
<text x="69.3" y="69">R20</text>
<text x="26.2" y="74.3">47nF</text>
<text x="66.8" y="76">1K</text>
<text x="134.5" y="77.3">100k</text>
<text x="134.5" y="74.2">R11</text>
<text x="210.4" y="77.3">100k</text>
<text x="210.4" y="74.2">R12</text>
<text x="288" y="77.3">100k</text>
<text x="288" y="74.2">R18</text>
<text x="147.1" y="88.4">R13</text>
<text x="208.8" y="88.4">R14</text>
<text x="286.5" y="88.4">R19</text>
<text x="147.1" y="91.5">1K</text>
<text x="208.8" y="91.5">1K</text>
<text x="286.5" y="91.5">1K</text>
<text x="157.7" y="105.6">3K</text>
<text x="157.7" y="102.5">R5</text>
<text x="176.9" y="106">R15</text>
<text x="177" y="109.5">10K</text>
<text x="182.2" y="113.1">R17</text>
<text x="118.8" y="118.3">NodeMCU_v3_LoLin</text>
<text x="161.9" y="116.5">LED2</text>
<text x="118.9" y="125.4">U1</text>
<text x="177.4" y="123.7">R16</text>
<text x="179.7" y="120.1">1K</text>
<text x="177.4" y="126.7">5K</text>
<text x="142.5" y="141.2">R6</text>
<text x="149.7" y="143">K1</text>
<text x="127.9" y="148.2">100 nf</text>
<text x="128.4" y="144.8">C6</text>
<text x="140.9" y="144.8">1.5K</text>
<text x="149.7" y="146.1">SIP-1A12</text>
<text x="31.4" y="177.9">100k</text>
<text x="31.4" y="174.8">R7</text>
<text x="94.9" y="181.8">U3</text>
<text x="119.4" y="185.4">LED3</text>
<text x="132.8" y="185.4">R1</text>
<text x="31.4" y="192">100k</text>
<text x="31.4" y="188.9">R8</text>
<text x="96.7" y="196">U4</text>
<text x="133.1" y="192.4">10k</text>
<text x="31.4" y="203">R9</text>
<text x="119.4" y="199.5">LED4</text>
<text x="132.8" y="199.5">R2</text>
<text x="31.4" y="206.1">100k</text>
<text x="133.1" y="206.5">10k</text>
<text x="96.7" y="210.1">U5</text>
<text x="119.4" y="213.6">LED5</text>
<text x="132.8" y="213.6">R3</text>
<text x="34" y="220.2">100k</text>
<text x="34" y="217.1">R10</text>
<text x="133.1" y="220.6">10k</text>
<text x="94.9" y="224.2">U6</text>
<text x="119.4" y="227.7">LED6</text>
<text x="132.8" y="227.7">R4</text>
<text x="133.1" y="234.7">10k</text>
</g>
<g font-size="3.2">
<text x="125.2" y="44.5">3</text>
<text x="105.6" y="48">4</text>
<text x="170.8" y="51.6">4</text>
<text x="190.5" y="48">3</text>
<text x="248.5" y="51.6">4</text>
<text x="268.1" y="48">3</text>
<text x="125.2" y="55.1">5</text>
<text x="190.5" y="58.6">5</text>
<text x="268.1" y="58.6">5</text>
<text x="105.6" y="65.7">1</text>
<text x="125.2" y="65.7">2</text>
<text x="170.8" y="69.2">1</text>
<text x="190.5" y="69.2">2</text>
<text x="248.5" y="69.2">1</text>
<text x="268.1" y="69.2">2</text>
</g>
<g font-size="2.5" fill="#00f">
<text x="108.4" y="26.2">In +D 21</text>
<text x="285.1" y="110.6" transform="rotate(-90 285.1 110.6)">Pulsstop</text>
<text x="171.9" y="151.5">In +D 21</text>
<text x="108.7" y="174.1" transform="rotate(-90 108.7 174.1)">Pulsstop</text>
<text x="86.6" y="180.3">3</text>
<text x="109.4" y="180.3">2</text>
<text x="86.6" y="187.4">4</text>
<text x="109.4" y="187.4">1</text>
<text x="86.6" y="194.5">3</text>
<text x="109.4" y="194.5">2</text>
<text x="86.6" y="201.5">4</text>
<text x="109.4" y="201.5">1</text>
<text x="86.6" y="208.6">3</text>
<text x="109.4" y="208.6">2</text>
<text x="86.6" y="215.6">4</text>
<text x="109.4" y="215.6">1</text>
<text x="86.6" y="222.7">3</text>
<text x="109.4" y="222.7">2</text>
<text x="86.6" y="229.7">4</text>
<text x="109.4" y="229.7">1</text>
</g>
<g font-size="2.5" fill="#000080">
<text x="65" y="56.2">10uF50V</text>
<text x="193.3" y="125.2">DZ1</text>
</g>
<g font-size="2.5">
<text x="41.8" y="86.5">+3V</text>
<text x="137" y="132.4">+3V</text>
<text x="12.1" y="165.3">+3V</text>
<text x="75.6" y="165.3">+3V</text>
<text x="80.6" y="183.6">+3V</text>
<text x="80.6" y="197.7">+3V</text>
<text x="80.6" y="211.8">+3V</text>
<text x="80.6" y="225.9">+3V</text>
</g>
<g font-size="1.8" fill="#000080">
<text x="24.5" y="6.8">EK508A-02P</text>
<text x="35.1" y="10.2">CN2</text>
<text x="91.1" y="10.2">CN1</text>
<text x="154.6" y="10.2">CN3</text>
<text x="21" y="28.4">F1</text>
<text x="18.2" y="52.3" transform="rotate(-90 18.2 52.3)">5x20 BLX-Atype Fuse holder XC-7</text>
<text x="42.9" y="52.6">R.G</text>
<text x="36.5" y="54.3">7805(TO-220)</text>
<text x="115.2" y="75.2">1N4008</text>
<text x="115.2" y="72.3">D5</text>
<text x="180.5" y="75.8">D1</text>
<text x="258.1" y="75.8">D2</text>
<text x="180.5" y="78.7">1N4008</text>
<text x="258.1" y="78.7">1N4008</text>
<text x="193.3" y="128.2">DIODO ZENER 3v3</text>
<text x="130.6" y="165.5">270</text>
<text x="130.6" y="163.7">R21</text>
</g>
<g font-size="1.8" fill="#00f">
<text x="83.2" y="17.2">CONN-TH_EK508V-05P</text>
<text x="146.7" y="17.2">CONN-TH_EK508V-05P</text>
</g>
</svg>
